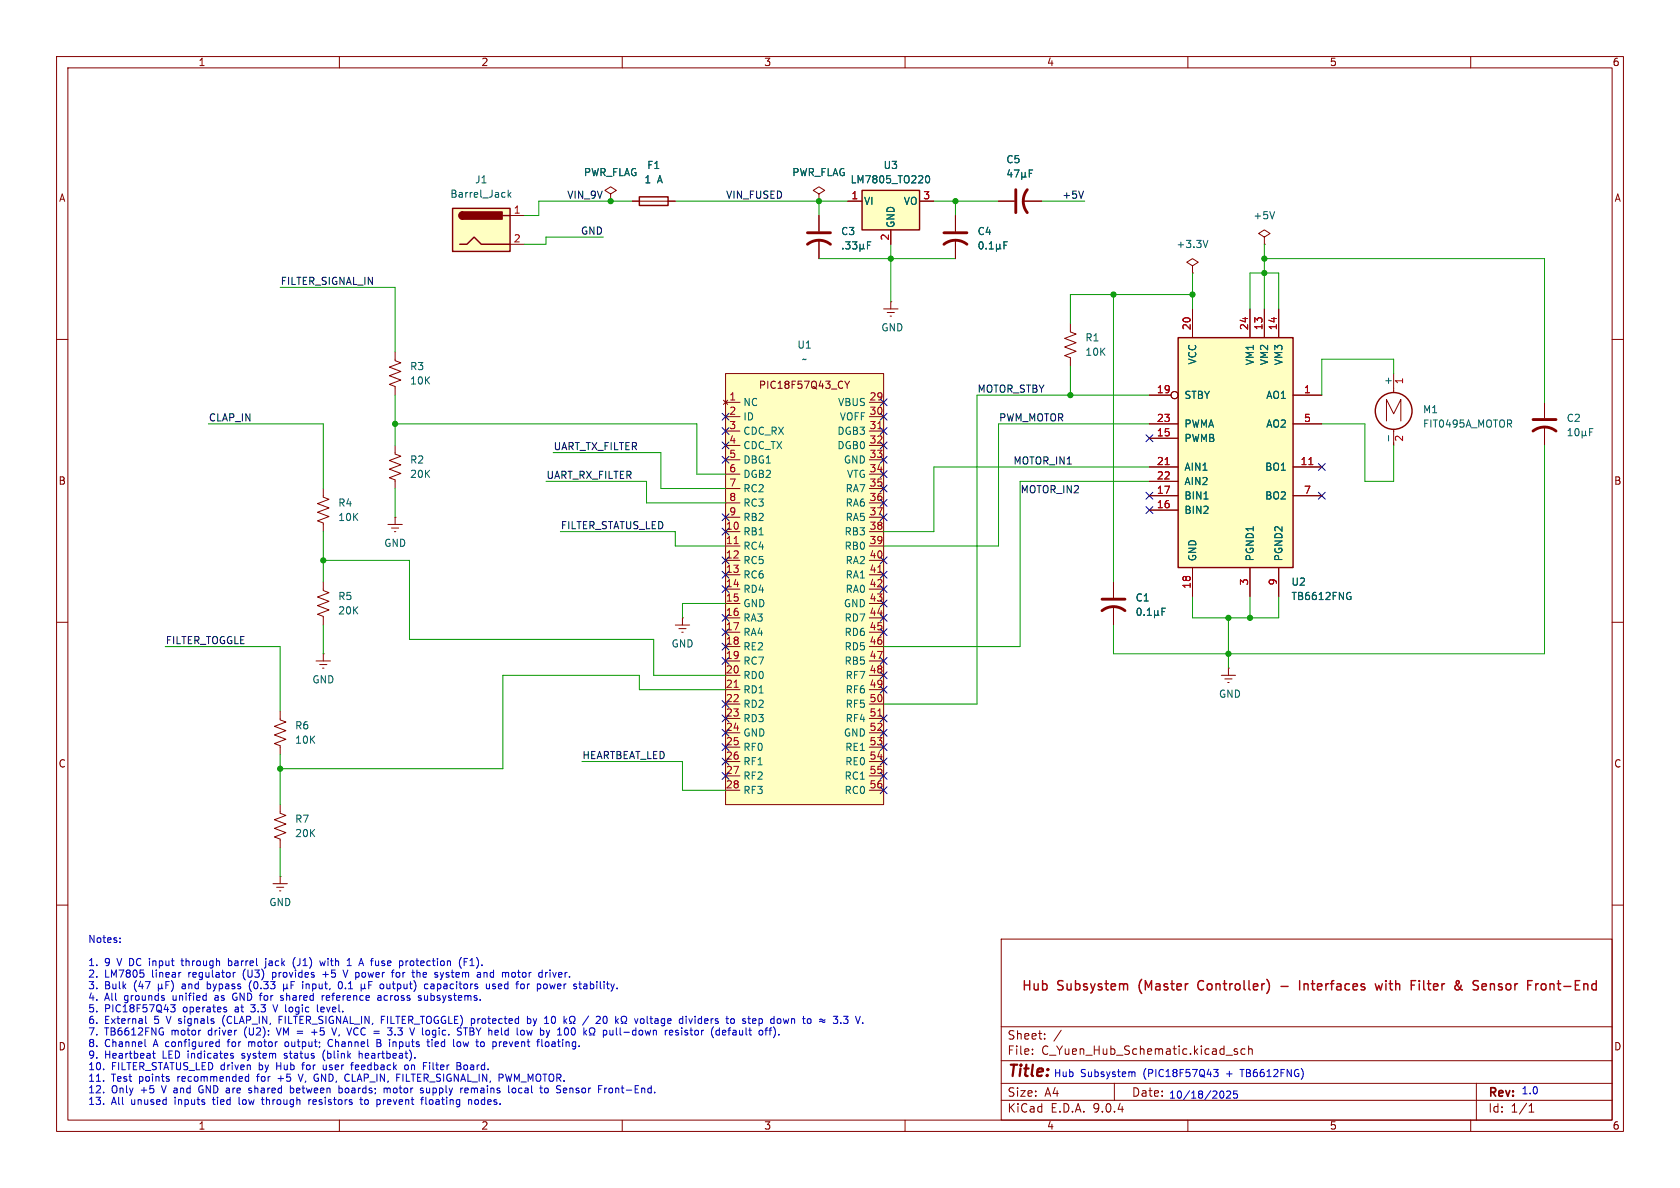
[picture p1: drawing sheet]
<svg xmlns="http://www.w3.org/2000/svg" width="297mm" height="210mm" viewBox="0 0 297 210" stroke-linecap="round" stroke-linejoin="round" font-family="sans-serif">
<g fill="none" stroke="#840000" stroke-width=".18">
<path d="M10 10h277v190h-277zM12 12h273v186h-273zM60 10v2M110 10v2M160 10v2M210 10v2M260 10v2M10 60h2M285 60h2M10 110h2M285 110h2M10 160h2"/>
<path d="M177 166h108v32h-108zM285 160h2M60 198v2M110 198v2M160 198v2M177 194.5h108M177 191.5h108M177 187.5h108M177 181.5h108M182.5 186.3v.1M182.5 185.5v.1M184.7 183.6v.1"/>
<path d="M184.7 182.8v.1M187.6 182.1l-1.3 2M197 191.5v3M210 198v2M218.7 185.5l-.3-.1-.2 .2v.2l.5 .2v.3h-.5M220.1 185.5l-.4-.1-.3 .3v.4l.1 .2h.6M220.7 185.5l.3-.1 .3 .1 .1 .9M220.7 184.9v1.5M260 198v2M261 191.5v6.5M270.3 196.6h.9M270.3 195.5l.4-.4v1.5"/>
</g>
<path d="M80 36.8h10.2v7.7h-10.2z" fill="#ffffc2"/>
<path d="M80 36.8h10.2v7.7h-10.2zM81.8 37.5a.64 .64 0 0 0-.6 .6 .64 .64 0 0 0 .6 .6M88.9 38.1h1.3M81.3 43.2h1.2l1.3-1.3 1.3 1.3h5.1" fill="none" stroke="#840000" stroke-width=".25"/>
<g fill="#840000" stroke="#840000" stroke-width=".25">
<path d="M81.3 37.7l.5-.2v1.2a.63 .63 0 0 1-.6-.4 .63 .63 0 0 1 .1-.6z"/>
<path d="M81.8 37.5h7v1.2h-7z"/>
</g>
<g fill="none" stroke="#840000" stroke-width=".18">
<path d="M90.2 38.1h2.5M144.8 38.1v2.8M168.9 38.1v2.8M176.5 35.6h2.8M180.8 35.6h3.3M90.2 43.2h2.5M144.8 42.4v3.3M168.9 42.4v3.3M210.8 47l1-.6-1-.7-1 .7 1 .6v1.3M210.8 48.3h.1M57.1 86.4v1.5l1.1 .4-2.1 .7 2.1 .8-2.1 .8 2.1 .7-2.1 .8 1 .4v1.5M55.9 116.8h2.5"/>
<path d="M56.5 117.5h1.3M57 118.1h.3M57.1 115.6h.1M57.1 115.6v1.2M215.9 119.4h2.5M217.2 118.1h.1M217.2 118.1v1.3M49.5 125.7v1.6l1 .3-2 .8 2 .8-2 .7 2 .8-2 .7 1 .4v1.6M216.5 120h1.3M217 120.7h.3M48.3 156.2h2.5M48.9 156.8h1.3"/>
<path d="M49.4 157.5h.3M49.5 142.2v1.6l1 .3-2 .8 2 .8-2 .7 2 .8-2 .8 1 .3v1.6M49.5 154.9h.1M49.5 154.9v1.3"/>
</g>
<g fill="none" stroke="#006464" stroke-width=".18">
<path d="M89.8 33.6v1.3M90 34.4l.3 .5M90.3 34l-.5 .5M178.5 30l-.3 .9h.7M178.8 30.5v.8M179.3 30h.8l-.5 1.3M180.6 30.5v1.2M180.6 31.1l.2 .2h.3l.1-.2M181.2 31.1l.2 .2M181.2 30.5v.6M182 30.6h.4M182.6 30h-.6v1.3"/>
<path d="M149 43.9v.1M149.5 42.7h.8l-.4 .5 .3 .1v.6l-.2 .1-.5-.1M150.7 42.7h.8l-.4 .5 .3 .1v.6l-.2 .1-.5-.1M152 43.8l.2 .2h.3l.1-.2M152 43.2v1.2M152.6 43.8l.2 .2M152.6 43.2v.6M153.4 43.3h.4M154 42.7h-.6v1.3M173.3 42.8l.1-.1a.68 .68 0 0 1 .4 .7 .68 .68 0 0 1-.4 .6 .84 .84 0 0 1-.1-1.2zM174.3 43.9v.1M174.9 44h.7"/>
<path d="M174.9 43.1l.4-.4v1.3M176.2 43.8l.1 .2h.3l.2-.2M176.2 43.2v1.2M176.8 43.8l.1 .2M176.8 43.2v.6M177.5 43.3h.4M178.1 42.7h-.6v1.3M213.5 42.5l-.4 1.3"/>
</g>
<path d="M179.6 33.5v4.1M181.6 33.5a3.3 3.3 0 0 0 0 4.1M142.7 43.2a3.3 3.3 0 0 1 4.1 0M142.7 41.1h4.1M166.9 43.2a3.3 3.3 0 0 1 4 0M166.9 41.1h4" fill="none" stroke="#840000" stroke-width=".51"/>
<path d="M208.3 59.7h20.3v40.6h-20.3z" fill="#ffffc2"/>
<path d="M113 34.8h5.1v1.5h-5.1zM208.3 59.7h20.3v40.6h-20.3z" fill="none" stroke="#840000" stroke-width=".25"/>
<g fill="none" stroke="#840000" stroke-width=".18">
<path d="M107.9 34.3l1.1-.6-1.1-.7-1 .7 1 .6v1.3M107.9 35.6h.1M111.8 35.6h7.6M210.8 54.6v5.1M221 54.6v5.1M223.5 54.6v5.1M226.1 54.6v5.1M69.8 62.2v1.6l1.1 .3-2.1 .8 2.1 .8-2.1 .7 2.1 .8-2.1 .7 1 .4v1.6M203.2 69.9h3.8M203.2 74.9h5.1M203.2 77.5h5.1M228.6 69.9h5.1"/>
<path d="M228.6 74.9h5.1M273 71.1v2.8M273 75.4v3.3M203.2 82.6h5.1M203.2 85.1h5.1M203.2 87.6h5.1M203.2 90.2h5.1M228.6 82.6h5.1M228.6 87.6h5.1M210.8 100.3v5.1M221 100.3v5.1M226.1 100.3v5.1"/>
<circle cx="207.6" cy="69.8" r=".63"/>
</g>
<path d="M206 82.1h.7M231.4 82.1h.7" fill="none" stroke="#a90000" stroke-width=".18"/>
<path d="M277.2 77h.7M277.2 76.1l.4-.3v1.2M278.5 75.9l.2-.1a.68 .68 0 0 1 .5 .6 .68 .68 0 0 1-.5 .6l-.2-.1-.1-.4zM279.7 76.9l.2 .1h.2l.2-.1M279.7 76.2v1.3M280.3 76.9l.2 .1M280.3 76.2v.7M281 76.4h.4M281.6 75.8h-.6v1.2M212.8 88.2h.8M238.5 104.7l.3 .1M238.6 105.4h.2v.5l-.2 .1" fill="none" stroke="#006464" stroke-width=".18"/>
<path d="M271 76.2a3.3 3.3 0 0 1 4.1 0M271 74.2h4.1" fill="none" stroke="#840000" stroke-width=".51"/>
<path d="M152.4 33.7h10.2v6.9h-10.2z" fill="#ffffc2"/>
<path d="M152.4 33.7h10.2v6.9h-10.2z" fill="none" stroke="#840000" stroke-width=".25"/>
<path d="M149.9 35.6h2.5M162.6 35.6h2.5M157.5 40.6v2.6" fill="none" stroke="#840000" stroke-width=".18"/>
<path d="M163.8 31.1h.1a.68 .68 0 0 1 .5 .6 .68 .68 0 0 1-.5 .6 .84 .84 0 0 1-.1-1.2z" fill="none" stroke="#006464" stroke-width=".18"/>
<path d="M128.3 66h27.9v76.2h-27.9z" fill="#ffffc2"/>
<g fill="none" stroke="#840000" stroke-width=".18">
<path d="M107.9 35.6h.1M111.8 35.6h1.2M118.1 35.6h1.3M144.8 34.3l1-.6-1-.7-1 .7 1 .6v1.3M144.8 35.6h.1M144.8 38.1v2.8M149.9 35.6h2.5M162.6 35.6h2.5M168.9 38.1v2.8M176.5 35.6h2.8M180.8 35.6h3.3M144.8 42.4v3.3"/>
<path d="M156.2 54.6h2.5M156.8 55.2h1.3M157.4 55.9h.2M157.5 53.3h.1M157.5 40.6v2.6M157.5 53.3v1.3M168.9 42.4v3.3M189.2 57.2v1.5l1 .4-2 .7 2 .8-2 .7 2 .8-2 .8 1 .3v1.6M210.8 54.6v5.1M221 54.6v5.1M223.5 41.9l1-.6-1-.7-1 .7 1 .6v1.3M223.5 43.2h.1"/>
<path d="M223.5 54.6v5.1M226.1 54.6v5.1M69.8 78.7v1.6l1.1 .3-2.1 .8 2.1 .8-2.1 .7 2.1 .8-2.1 .8 1 .3v1.6M127.9 70.7l.8 .8M128.3 66h27.9v76.2h-27.9zM128.3 71.1h2.5M128.3 73.7h2.5M128.3 76.2h2.5M128.3 78.7h2.5M128.7 70.7l-.8 .8M148.7 67.4l.3 .1M149 68.5l-.3 .2"/>
<path d="M149.3 67.4l.5 .6M149.8 68v.7M150.2 67.4l-.4 .6M153.7 71.1h2.5M153.7 73.7h2.5M153.7 76.2h2.5M153.7 78.7h2.5M203.2 69.9h3.8M203.2 74.9h5.1M203.2 77.5h5.1M228.6 69.9h5.1M228.6 74.9h5.1"/>
<path d="M245.1 74.4v-3.8l1.3 2.6 1.2-2.6v3.8M246.4 66v3.4M246.4 75.9v2.8M68.6 92.7h2.5M69.2 93.3h1.3M69.7 94h.3M69.8 91.4h.1M69.8 91.4v1.3M128.3 81.3h2.5M128.3 83.8h2.5M128.3 86.4h2.5M128.3 88.9h2.5"/>
<path d="M128.3 91.4h2.5M128.3 94h2.5M128.3 96.5h2.5M128.3 99.1h2.5M153.7 81.3h2.5M153.7 83.8h2.5M153.7 86.4h2.5M153.7 88.9h2.5M153.7 91.4h2.5M153.7 94h2.5M153.7 96.5h2.5M153.7 99.1h2.5"/>
<path d="M203.2 82.6h5.1M203.2 85.1h5.1M203.2 87.6h5.1M203.2 90.2h5.1M228.6 82.6h5.1M228.6 87.6h5.1M57.1 102.9v1.5l1.1 .4-2.1 .7 2.1 .8-2.1 .8 2.1 .7-2.1 .8 1 .4v1.5M119.4 110.5h2.5M120 111.1h1.3M120.5 111.8h.3M120.6 109.2h.1M120.6 109.2v1.3"/>
<path d="M128.3 101.6h2.5M128.3 104.1h2.5M128.3 106.7h2.5M128.3 109.2h2.5M128.3 111.8h2.5M128.3 114.3h2.5M128.3 116.8h2.5M128.3 119.4h2.5M153.7 101.6h2.5M153.7 104.1h2.5M153.7 106.7h2.5M153.7 109.2h2.5"/>
<path d="M153.7 111.8h2.5M153.7 114.3h2.5M153.7 116.8h2.5M153.7 119.4h2.5M196.8 102.9v2.8M196.8 107.2v3.3M210.8 100.3v5.1M221 100.3v5.1M226.1 100.3v5.1M128.3 121.9h2.5M128.3 124.5h2.5M128.3 127h2.5"/>
<path d="M128.3 129.5h2.5M128.3 132.1h2.5M128.3 134.6h2.5M128.3 137.2h2.5M128.3 139.7h2.5M153.7 121.9h2.5M153.7 124.5h2.5M153.7 127h2.5M153.7 129.5h2.5M153.7 132.1h2.5M153.7 134.6h2.5M153.7 137.2h2.5"/>
<path d="M153.7 139.7h2.5"/>
<circle cx="207.6" cy="69.8" r=".63"/>
</g>
<path d="M155.2 75.8h.7M129.8 96.1h.7M206 82.1h.7M231.4 82.1h.7M155.2 101.2h.7M129.8 121.5h.7M155.2 126.6h.7" fill="none" stroke="#a90000" stroke-width=".18"/>
<g fill="none" stroke="#006464" stroke-width=".18">
<path d="M163.8 31.1h.1a.68 .68 0 0 1 .5 .6 .68 .68 0 0 1-.5 .6 .84 .84 0 0 1-.1-1.2zM178.5 30l-.3 .9h.7M178.8 30.5v.8M179.3 30h.8l-.5 1.3M180.6 30.5v1.2M180.6 31.1l.2 .2h.3l.1-.2M181.2 31.1l.2 .2M181.2 30.5v.6M182 30.6h.4M182.6 30h-.6v1.3M225.3 37.4l-.4 1.3M149 43.9v.1"/>
<path d="M149.5 42.7h.8l-.4 .5 .3 .1v.6l-.2 .1-.5-.1M150.7 42.7h.8l-.4 .5 .3 .1v.6l-.2 .1-.5-.1M152 43.8l.2 .2h.3l.1-.2M152 43.2v1.2M152.6 43.8l.2 .2M152.6 43.2v.6M153.4 43.3h.4M154 42.7h-.6v1.3M173.3 42.8l.1-.1a.68 .68 0 0 1 .4 .7 .68 .68 0 0 1-.4 .6 .84 .84 0 0 1-.1-1.2zM174.3 43.9v.1M174.9 44h.7M174.9 43.1l.4-.4v1.3"/>
<path d="M176.2 43.8l.1 .2h.3l.2-.2M176.2 43.2v1.2M176.8 43.8l.1 .2M176.8 43.2v.6M177.5 43.3h.4M178.1 42.7h-.6v1.3M245.5 77v1M212.8 88.2h.8M201.2 107.6l.1-.1a.68 .68 0 0 1 .5 .6 .68 .68 0 0 1-.5 .7 .84 .84 0 0 1-.1-1.2zM202.3 108.7v.1M202.8 108.8h.8M202.8 107.9l.4-.4v1.3"/>
<path d="M204.1 108.6l.2 .2h.2l.2-.2M204.1 107.9v1.3M204.7 108.6l.2 .2M204.7 107.9v.7M205.4 108.1h.5M206 107.5h-.6v1.3M238.5 104.7l.3 .1M238.6 105.4h.2v.5l-.2 .1"/>
</g>
<circle cx="246.4" cy="72.6" r="3.3" fill="none" stroke="#840000" stroke-width=".25"/>
<path d="M194.8 108a3.3 3.3 0 0 1 4.1 0M194.8 105.9h4.1" fill="none" stroke="#840000" stroke-width=".51"/>
<path d="M191.5 33.8l-.4 1.2" fill="none" stroke="#0f0f0f" stroke-width=".18"/>
<g fill="none" stroke="#009600" stroke-width=".18">
<path d="M111.8 35.6h-16.6v2.5h-2.5M119.4 35.6h30.5M144.8 35.6v2.5M165.1 35.6h11.4M168.9 35.6v2.5M184.1 35.6h7.7M49.5 50.8h20.3v11.4M106.7 41.9h-10.2v1.3h-3.8M144.8 45.7h24.1M157.5 43.2v10.1M196.8 52.1v50.8M210.8 48.3v6.3"/>
<path d="M210.8 52.1h-21.6v5.1M221 54.6v-6.3h5.1v6.3M223.5 43.2v11.4M223.5 45.7h49.5v25.4M36.8 74.9h20.3v11.5M69.8 74.9h53.4v8.9h5.1M69.8 69.9v8.8M189.2 64.8v5.1M203.2 69.9h-30.5v54.6h-16.5M203.2 74.9h-26.7v21.6h-20.3M233.7 74.9h7.6v10.2h5.1v-6.4M246.4 66v-2.5h-12.7v6.4"/>
<path d="M273 78.7v36.9h-76.2v-5.1M57.1 94v8.9M57.1 99.1h15.3v13.9h43.2v6.4h12.7M69.8 86.4v5M96.5 85.1h17.8v3.8h14M97.8 80h19v6.4h11.5M99.1 94h20.3v2.5h8.9M203.2 82.6h-38.1v11.4h-8.9M203.2 85.1h-22.9v29.2h-24.1M29.2 114.3h20.3v11.4M57.1 110.5v5.1M128.3 106.7h-7.7v2.5"/>
<path d="M210.8 105.4v3.8h15.3v-3.8M217.2 109.2v8.9M221 105.4v3.8M49.5 133.4v8.8M102.9 134.6h17.7v5.1h7.7M128.3 121.9h-15.3v-2.5h-24.1v16.5h-39.4M49.5 149.9v5"/>
</g>
<g fill="none" stroke="#000084" stroke-width=".18">
<path d="M127.7 75.6l1.2 1.2M127.7 78.1l1.2 1.2M127.7 73.1l1.2 1.2M128.9 75.6l-1.2 1.2M128.9 78.1l-1.2 1.2M128.9 73.1l-1.2 1.2M155.6 73.1l1.2 1.2M155.6 70.5l1.2 1.2M155.6 75.6l1.2 1.2M155.6 78.1l1.2 1.2M156.8 73.1l-1.2 1.2M156.8 70.5l-1.2 1.2"/>
<path d="M156.8 75.6l-1.2 1.2M156.8 78.1l-1.2 1.2M202.6 76.9l1.2 1.2M203.8 76.9l-1.2 1.2M127.7 80.7l1.2 1.2M127.7 98.5l1.2 1.2M127.7 90.8l1.2 1.2M127.7 93.4l1.2 1.2M128.9 98.5l-1.2 1.2M128.9 80.7l-1.2 1.2M128.9 90.8l-1.2 1.2M128.9 93.4l-1.2 1.2"/>
<path d="M155.6 83.2l1.2 1.2M155.6 85.8l1.2 1.2M155.6 98.5l1.2 1.2M155.6 88.3l1.2 1.2M155.6 90.8l1.2 1.2M155.6 80.7l1.2 1.2M156.8 83.2l-1.2 1.2M156.8 85.8l-1.2 1.2M156.8 98.5l-1.2 1.2M156.8 88.3l-1.2 1.2M156.8 90.8l-1.2 1.2M156.8 80.7l-1.2 1.2"/>
<path d="M202.6 89.6l1.2 1.2M202.6 87l1.2 1.2M203.8 89.6l-1.2 1.2M203.8 87l-1.2 1.2M233.1 81.9l1.2 1.3M233.1 87l1.2 1.2M234.3 81.9l-1.2 1.3M234.3 87l-1.2 1.2M127.7 116.2l1.2 1.2M127.7 113.7l1.2 1.2M127.7 101l1.2 1.2M127.7 103.5l1.2 1.2"/>
<path d="M127.7 111.2l1.2 1.2M127.7 108.6l1.2 1.2M128.9 111.2l-1.2 1.2M128.9 113.7l-1.2 1.2M128.9 116.2l-1.2 1.2M128.9 101l-1.2 1.2M128.9 103.5l-1.2 1.2M128.9 108.6l-1.2 1.2M155.6 116.2l1.2 1.2M155.6 103.5l1.2 1.2M155.6 111.2l1.2 1.2M155.6 118.8l1.2 1.2"/>
<path d="M155.6 101l1.2 1.2M155.6 108.6l1.2 1.2M155.6 106.1l1.2 1.2M156.8 116.2l-1.2 1.2M156.8 103.5l-1.2 1.2M156.8 111.2l-1.2 1.2M156.8 118.8l-1.2 1.2M156.8 101l-1.2 1.2M156.8 108.6l-1.2 1.2M156.8 106.1l-1.2 1.2M127.7 131.5l1.2 1.2M127.7 123.9l1.2 1.2"/>
<path d="M127.7 136.6l1.2 1.2M127.7 126.4l1.2 1.2M127.7 128.9l1.2 1.2M127.7 134l1.2 1.2M128.9 131.5l-1.2 1.2M128.9 126.4l-1.2 1.2M128.9 128.9l-1.2 1.2M128.9 136.6l-1.2 1.2M128.9 134l-1.2 1.2M128.9 123.9l-1.2 1.2M155.6 139.1l1.2 1.2M155.6 136.6l1.2 1.2"/>
<path d="M155.6 134l1.2 1.2M155.6 131.5l1.2 1.2M155.6 121.3l1.2 1.2M155.6 126.4l1.2 1.2M155.6 128.9l1.2 1.2M156.8 139.1l-1.2 1.2M156.8 136.6l-1.2 1.2M156.8 134l-1.2 1.2M156.8 131.5l-1.2 1.2M156.8 121.3l-1.2 1.2M156.8 126.4l-1.2 1.2M156.8 128.9l-1.2 1.2"/>
</g>
<g fill="none" stroke="#aa001b" stroke-width=".25">
<path d="M211.8 173.7v.9M226.5 174.4h1.2M229.8 173.3v1.7M230.5 173.9v1.1M230.8 173.9l-.3 .2M243.1 173.9l.3 1.1 .4-.8 .3 .8 .3-1.1M250.9 173.3v.2M250.9 173.9v1.1M258.1 174.7l.4 .3M258.3 174.1l-.1 .4M262.2 173.9l.5 .1 .1 .3-.8 .1M262.7 174.9l-.5 .1"/>
<path d="M273.2 174.1l-.4-.2-.3 .3v.5l.1 .2 .4 .1 .2-.2"/>
</g>
<g fill="none" stroke="#0000c2" stroke-width=".18">
<path d="M21.2 166.5v.1M21.2 165.8v.1M25.4 172.1v.5M25.8 179.7v1l.1 .2M28 173.9v1.3M28 174.6l.2 .2h.2l.2-.2M28.6 174.6l.2 .2M28.6 173.9v.7M28.9 176.4l.2 .2-.2 .2M28.9 176h.1M29.3 174.1h.4M29.3 173.5v1.3"/>
<path d="M30.2 177.6h.8l-.5 .5 .4 .1v.6l-.2 .1-.5-.1M30.5 173.6a1.47 1.47 0 0 1-.2 1.7M31.9 171.9h.1M32 169.9h.5M32.2 169.4v1.2M36.6 173.5v1.3M36.6 174.7l.2 .1M39.9 178.5l.2 .1-.2 .3M39.9 178l.1 .1M40.4 169.4v1.3M40.4 170.6l.4 .1M40.8 169.9h-.4"/>
<path d="M41.2 175.9l-.1 .4 .3 .5M41.2 171.9v.8M41.6 171.9l-.4 .2M44.1 173.9v.5l.3 .8M47 169.4v.2M47 169.9v1l-.2 .2M48.2 171.9v1.3M48.2 172.7h.1M48.3 177.6l.4 1.3M49.3 179.7v1.2M50.1 176h-.3l-.2 .2 .5 .4M50.1 176.7l-.2 .1h-.3"/>
<path d="M50.1 174.6l.2 .2h.2l.2-.2M50.1 173.9v1.3M50.7 174.6l.2 .2M50.7 173.9v.7M51.5 174.1h.4M51.5 173.5v1.3M52.2 169.2a1.46 1.46 0 0 0 0 2M53.5 173.9v.9M54.1 173.9v.9M54.2 174l-.1 .1M56.1 177.6v1.1l.2 .2M56.5 169.9l.3 .8 .2-.6 .3 .6 .2-.8"/>
<path d="M57 176v.8M57.1 176l-.1 .2M57.1 172.3h.9M57.7 176v.8M58.3 176.3l-.6 .1M59.9 173.6a.69 .69 0 0 0 .3 1.2l.2-.1 .1-.4-.1-.7M60.6 171.5l.5 1.2 .4-1.2M61.4 170.7h.7M61.6 169.6l.1-.2v1.3M64.5 174.6l-.2 .2-.4-.1M64.5 174.6l.1 .2M64.5 173.9v.7"/>
<path d="M65.2 174.1h.4M65.2 173.5v1.3M66.8 176h.5l.1 .8M67.3 174l-.1 .5 .2 .3 .3-.1 .1-.2-.1-.5M67.4 176.3l-.5 .1-.1 .1 .1 .3h.5M67.4 179.7h.6M68.4 173.9v.7l.2 .2M69.2 171.9h.5M70.3 171.9l-.3 .2v.4l.3 .2M71.8 169.9v.8M72.1 169.9l-.3 .2M73.7 171.5v1.2"/>
<path d="M73.8 172h-.1M74 176.2l.5 .4-.2 .2h-.3M74 176v.2M75 174.5l.3 .3 .3-.1M75 176l.1 .8M75.6 174l-.3-.1-.3 .3M76.2 174h.5M76.6 174.3h-.3l-.2 .2 .1 .2 .4 .1M77.8 171.9l.3 .8M78.1 172.7l-.3 .5M78.4 171.9l-.3 .8M81.6 169.2a1.46 1.46 0 0 0 0 2"/>
<path d="M82.1 170h.4M82.7 169.4h-.6v1.3M83.1 170.7h.7M83.2 169.7l-.1 .1M84.9 172l.1 .7M85 172.7h-.2M85 172.2l-.2 .1M85.6 171.9v.8M85.6 172h.1M86 173.9v.8l.4 .1 .1-.1M86.5 173.9v.9M87.6 174l-.3-.1-.2 .2v.2l.5 .1v.3h-.5"/>
<path d="M90.6 172l-.1 .1 .1 .6M92.6 174l.1 .2-.1 .5M93.2 179.7v1.2M96.3 173.9l.3 .1 .2 .2-.1 .5-.4 .1M96.4 171.9v.8M96.8 171.9l-.4 .2M97.2 171.5v.1M97.5 179.9v.8M103.2 174l.4-.1 .2 .2M103.8 174.2l-.5 .1-.1 .2 .1 .3 .5-.1M104.1 179.6l-1.1 1.6M106.7 179.8l.2-.1a.68 .68 0 0 1 .5 .6 .68 .68 0 0 1-.5 .6l-.2-.1-.1-.4z"/>
<path d="M108.8 179.7v1.2M121.3 179.7v.1M147.3 179.7h.8l-.4 .4 .3 .2 .1 .4-.2 .2h-.4M25.6 183.7v1.1l.2 .2M27.1 185.8v1.1l.3 .2M28.7 182.4h.2l-.1 .5M35.4 192l-.3 .5 .3 .6M38.3 185h.5M38.3 184.2h.5M38.8 183.7v1.3M39.4 180v.6l.1 .4M40.9 186.6l.3 .1 .1 .2-.2 .2h-.2"/>
<path d="M40.9 186.2l.3 .1M42.3 194v1.1l.1 .1M43.4 191l.2 .1h.4M44 184.2v.8M44 189.9v1.2M44 190.4l-.4-.1-.2 .1M44 184.2v.1M44.4 192.4l-.3-.1-.1 .3 .5 .3M44.5 193l-.2 .2-.3-.1M46.2 194.4h.5M46.4 194v1.1l.3 .1M48.9 181.7l.4 1.3"/>
<path d="M49.2 190.7h.9M49.3 180.3h.5M50.2 187l.2 .1M50.4 186.2l-.2 .2 .2 .2M50.8 184.2h-.3l-.1 .2v.5l.4 .1M51.3 192.4l.4-.1 .2 .3-.1 .5h-.5M51.3 191.9v1.3M52.7 189.9l.4 1.2M53.3 188.3h.5M53.6 187.9l-.1 1.2M54.6 194.4v.8M55 194.4l-.4 .2"/>
<path d="M55.1 182.5h1M57.1 188.3v.6l.4 .2M57.4 185.6a1.46 1.46 0 0 0 0 1.9M58.2 183.8a.69 .69 0 0 0-.2 .7 .69 .69 0 0 0 .5 .5M58.7 181.7l.4 1.3 .4-1.3M59.9 192.4l.4-.1 .2 .3-.1 .5h-.5M59.9 191.9v1.3M62.2 188v1.1M63.5 186.3l.4-.1 .1 .2M63.5 185.8v1.3M63.6 194.4h.5M63.8 194v1.1l.3 .1"/>
<path d="M66.6 183.7v1.3l.7-.1 .1-.3-.3-.3M66.6 184.3h.5M67 194.4l.2 .2v.4l-.2 .2M67.3 184.1l-.2 .2M67.4 180.3h.4M67.9 192.5l.4-.2 .1 .2M67.9 192.3v.9M68.4 192.5l.2-.2 .3 .1 .1 .8M68.4 192.5v.7M69.8 184.2h-.3M69.8 182.8v.2M70.1 190.5h.5"/>
<path d="M71.7 188.3l-.2 .6 .3 .2 .3-.1 .1-.1-.1-.6M74.4 194.4h.5M74.5 192.8h.3l.1 .2-.2 .2h-.3M74.5 192.3l.3 .1M74.9 194l-.3 .1v1.1M74.9 187.8h.6M75.3 194v1.1l.2 .1M75.4 192.3v.7l.4 .2M75.6 183.7v1.1l.3 .2M76.4 184.2v.8M80.8 187.8l.6 .2 .1 .2-.3 .2M80.8 188.4h.4"/>
<path d="M80.9 184.2l-.1 .6 .2 .2h.3l.2-.2-.2-.6M81.2 188.4l.3 .3v.3l-.7 .1M81.5 182.4l.1 .2-.1 .3M82.2 192.8l.6-.2-.1-.2-.3-.1-.2 .2v.6h.5M82.3 181.7v1.3M82.8 194.5l.2-.1h.3l.1 .8M82.8 194.4v.8M84.2 194.4l-.3 .2v.4l.3 .2M85.2 184.2h.3l.1 .2v.5l-.4 .1M88.6 184.2l-.3 .1M88.8 189.9l.2 .2-.2 .4M89.4 189.9l.3 1.2"/>
<path d="M90.6 192.4l.3-.1 .3 .3v.3l-.3 .3-.3-.1-.1-.2zM93.1 182.1l.3 .9 .2-.6 .2 .6M93.2 180.1h.4l.3 .2-.2 .6h-.5M95.8 185h.2M96.3 192.6l.2-.3 .3 .1 .1 .2-.1 .5-.3 .1-.2-.3M96.9 184.2h-.3l-.2 .2v.5l.2 .1h.3M100 192.3l.2 .3-.6 .2M100.1 193.1l-.1 .1M100.7 180.9h.3v-.2a.54 .54 0 0 1-.3-.8 .54 .54 0 0 1 .8-.2 .58 .58 0 0 1-.2 1v.2h.4M101 182.7l.3 .3 .2-.1M101.5 181.8l-.2-.1-.3 .2M106.7 182.2l.3-.1 .3 .3-.1 .5h-.5"/>
<path d="M106.7 182.1v1.3M107.8 182.1l.1 .8 .3 .1 .2-.2M108.2 192.5l-.3-.2-.3 .3 .2 .5 .3 .1 .1-.1M108.4 182.1v.9M109 181.7v1.1l.2 .2M109 180.4l.3 .5M109.3 180.1l-.5 .5M109.6 181.7v1.1l.2 .2M109.8 180.9h.3v-.2a.54 .54 0 0 1-.3-.8 .54 .54 0 0 1 .8-.2 .58 .58 0 0 1-.1 1v.2h.3M112.2 180.1l.3 .8 .3-.8M113.3 180.2l.1-.1 .4 .1 .1 .5-.2 .2h-.3l-.1-.1zM118.4 182.9h.5"/>
<path d="M118.9 182.2v.2l-.6 .1M119.5 182.2v.3l.4 .1 .1 .2-.2 .2-.4-.1M120.5 182.1v.9M121.3 180.1v.8M121.8 180.1l.3 .8 .3-.8M127.8 182.9h.5M127.8 182.2l.3-.1 .2 .3-.6 .1M128.7 182.1h.5M128.9 181.8v1.2M129.6 180.1l.2 .2v.4l-.2 .2M133.6 180.1v.3l-.6 .1M137 182.1v.8l-.3 .6"/>
<path d="M137.7 182.8v.2M138.5 180.1l.2 .8 .3-.6 .2 .6M145.1 180.5l-.2 .1M145.1 180.1l-.2 .2M200.5 189.5l.1 .2v.6M214.6 189.1h.7l-.4 .4 .4 .2v.4l-.2 .2h-.4M215.9 192.9a.68 .68 0 0 1 .5 .6 .68 .68 0 0 1-.5 .6M216.8 193l.5-.1 .3 .3-.8 .9h.8M218.7 192.9h-.6v.6l.1-.2 .5 .1 .1 .2-.1 .4-.2 .1-.4-.1M219.2 189.1h.7"/>
</g>
<g fill="#009600" stroke="#009600" stroke-width=".18">
<circle cx="217.2" cy="115.6" r=".46"/>
<circle cx="49.5" cy="135.9" r=".46"/>
<circle cx="144.8" cy="35.6" r=".46"/>
<circle cx="196.8" cy="52.1" r=".46"/>
<circle cx="157.5" cy="45.7" r=".46"/>
<circle cx="189.2" cy="69.9" r=".46"/>
<circle cx="168.9" cy="35.6" r=".46"/>
<circle cx="57.1" cy="99.1" r=".46"/>
<circle cx="69.8" cy="74.9" r=".46"/>
<circle cx="107.9" cy="35.6" r=".46"/>
<circle cx="223.5" cy="48.3" r=".46"/>
<circle cx="223.5" cy="45.7" r=".46"/>
<circle cx="217.2" cy="109.2" r=".46"/>
<circle cx="221" cy="109.2" r=".46"/>
<circle cx="210.8" cy="52.1" r=".46"/>
</g>
<text font-size="2.8" fill="#840000" x="178" y="190.9">Title:</text>
<g font-size="2.3" fill="#aa001b">
<text x="180.5" y="175.5">Hub</text>
<text x="186.9" y="175.5">Subsystem</text>
<text x="201.6" y="175.5">(Master</text>
<text x="212.5" y="175.5">Controller)</text>
<text x="231.3" y="175.5">Interfaces</text>
<text x="245.3" y="175.5">with</text>
<text x="251.9" y="175.5">Filter</text>
<text x="260" y="175.5">&amp;</text>
<text x="263.8" y="175.5">Sensor</text>
<text x="273.8" y="175.5">Front-End</text>
</g>
<g font-size="2.1" fill="#840000">
<text x="178" y="184">Sheet:</text>
<text x="178" y="186.7">File:</text>
<text x="184.1" y="186.7">C_Yuen_Hub_Schematic.kicad_sch</text>
<text x="178" y="196.9">KiCad</text>
<text x="178" y="194.1">Size:</text>
<text x="184.7" y="194.1">A4</text>
<text x="185.7" y="196.9">E.D.A.</text>
<text x="193.3" y="196.9">9.0.4</text>
<text x="200" y="194.1">Date:</text>
<text x="263" y="194.3">Rev:</text>
<text x="263" y="196.9">Id:</text>
<text x="267.1" y="196.9">1/1</text>
</g>
<g font-size="1.8" fill="#840000">
<text x="35" y="11.9">1</text>
<text x="85" y="11.9">2</text>
<text x="135" y="11.9">3</text>
<text x="185" y="11.9">4</text>
<text x="235" y="11.9">5</text>
<text x="285" y="11.9">6</text>
<text x="10.3" y="35.9">A</text>
<text x="285.3" y="35.9">A</text>
<text x="133.5" y="68.9">PIC18F57Q43_CY</text>
<text x="10.3" y="85.9">B</text>
<text x="285.3" y="85.9">B</text>
<text x="10.3" y="135.9">C</text>
<text x="285.3" y="135.9">C</text>
<text x="10.3" y="185.9">D</text>
<text x="285.3" y="185.9">D</text>
<text x="35" y="199.9">1</text>
<text x="85" y="199.9">2</text>
<text x="135" y="199.9">3</text>
<text x="185" y="199.9">4</text>
<text x="235" y="199.9">5</text>
<text x="285" y="199.9">6</text>
</g>
<g font-size="1.8" fill="#006464">
<text x="177.8" y="29.1">C5</text>
<text x="79.5" y="35.2">Barrel_Jack</text>
<text x="83.9" y="32.6">J1</text>
<text x="103.1" y="31.3">PWR_FLAG</text>
<text x="113.8" y="32.6">1</text>
<text x="114.3" y="30.1">F1</text>
<text x="116.2" y="32.6">A</text>
<text x="140" y="31.3">PWR_FLAG</text>
<text x="150.3" y="32.6">LM7805_TO220</text>
<text x="156.1" y="30.1">U3</text>
<text x="148.6" y="41.8">C3</text>
<text x="152.7" y="36.4">VI</text>
<text x="158.3" y="40.4" transform="rotate(-90 158.3 40.4)">GND</text>
<text x="159.7" y="36.4">VO</text>
<text x="172.7" y="41.8">C4</text>
<text x="221.5" y="39">+5V</text>
<text x="207.9" y="44">+3.3V</text>
<text x="155.7" y="58.8">GND</text>
<text x="72.4" y="65.6">R3</text>
<text x="140.9" y="61.8">U1</text>
<text x="141.7" y="64.4">~</text>
<text x="191.8" y="60.6">R1</text>
<text x="191.8" y="63.1">10K</text>
<text x="211.7" y="64.5" transform="rotate(-90 211.7 64.5)">VCC</text>
<text x="221.8" y="64.7" transform="rotate(-90 221.8 64.7)">VM1</text>
<text x="224.4" y="64.7" transform="rotate(-90 224.4 64.7)">VM2</text>
<text x="226.9" y="64.7" transform="rotate(-90 226.9 64.7)">VM3</text>
<text x="72.4" y="68.2">10K</text>
<text x="131.3" y="72">NC</text>
<text x="148.1" y="72">VBUS</text>
<text x="209.3" y="70.7">STBY</text>
<text x="223.8" y="70.7">AO1</text>
<text x="246.1" y="68.2" transform="rotate(-90 246.1 68.2)">+</text>
<text x="131.3" y="74.5">ID</text>
<text x="131.3" y="77.1">CDC_RX</text>
<text x="147.9" y="77.1">DGB3</text>
<text x="148.4" y="74.5">VOFF</text>
<text x="209.3" y="75.8">PWMA</text>
<text x="223.8" y="75.8">AO2</text>
<text x="251.5" y="73.3">M1</text>
<text x="251.5" y="75.8">FIT0495A_MOTOR</text>
<text x="276.9" y="74.8">C2</text>
<text x="72.4" y="82.1">R2</text>
<text x="131.3" y="79.6">CDC_TX</text>
<text x="131.3" y="82.1">DBG1</text>
<text x="147.9" y="79.6">DGB0</text>
<text x="149.1" y="82.1">GND</text>
<text x="209.3" y="78.3">PWMB</text>
<text x="209.3" y="83.4">AIN1</text>
<text x="223.6" y="83.4">BO1</text>
<text x="59.7" y="89.8">R4</text>
<text x="72.4" y="84.7">20K</text>
<text x="131.3" y="84.7">DGB2</text>
<text x="131.3" y="87.2">RC2</text>
<text x="131.3" y="89.8">RC3</text>
<text x="149.4" y="87.2">RA7</text>
<text x="149.4" y="89.8">RA6</text>
<text x="149.6" y="84.7">VTG</text>
<text x="209.3" y="86">AIN2</text>
<text x="209.3" y="88.5">BIN1</text>
<text x="223.6" y="88.5">BO2</text>
<text x="59.7" y="92.3">10K</text>
<text x="131.3" y="92.3">RB2</text>
<text x="131.3" y="94.8">RB1</text>
<text x="149.2" y="94.8">RB3</text>
<text x="149.4" y="92.3">RA5</text>
<text x="209.3" y="91">BIN2</text>
<text x="67.8" y="96.9">GND</text>
<text x="131.3" y="97.4">RC4</text>
<text x="131.3" y="99.9">RC5</text>
<text x="149.2" y="97.4">RB0</text>
<text x="149.4" y="99.9">RA2</text>
<text x="211.7" y="99.3" transform="rotate(-90 211.7 99.3)">GND</text>
<text x="221.8" y="99.3" transform="rotate(-90 221.8 99.3)">PGND1</text>
<text x="226.9" y="99.3" transform="rotate(-90 226.9 99.3)">PGND2</text>
<text x="59.7" y="106.3">R5</text>
<text x="131.3" y="102.5">RC6</text>
<text x="131.3" y="105">RD4</text>
<text x="131.3" y="107.5">GND</text>
<text x="149.1" y="107.5">GND</text>
<text x="149.4" y="102.5">RA1</text>
<text x="149.4" y="105">RA0</text>
<text x="200.7" y="106.5">C1</text>
<text x="228.2" y="106.3">TB6612FNG</text>
<text x="228.2" y="103.7">U2</text>
<text x="59.7" y="108.8">20K</text>
<text x="131.3" y="110.1">RA3</text>
<text x="131.3" y="112.6">RA4</text>
<text x="149.2" y="110.1">RD7</text>
<text x="149.2" y="112.6">RD6</text>
<text x="118.6" y="114.7">GND</text>
<text x="131.3" y="115.2">RE2</text>
<text x="131.3" y="117.7">RC7</text>
<text x="149.2" y="115.2">RD5</text>
<text x="149.2" y="117.7">RB5</text>
<text x="55.1" y="121">GND</text>
<text x="131.3" y="120.2">RD0</text>
<text x="131.3" y="122.8">RD1</text>
<text x="131.3" y="125.3">RD2</text>
<text x="149.4" y="120.2">RF7</text>
<text x="149.4" y="122.8">RF6</text>
<text x="149.4" y="125.3">RF5</text>
<text x="215.4" y="123.5">GND</text>
<text x="52.1" y="129.1">R6</text>
<text x="52.1" y="131.7">10K</text>
<text x="131.3" y="127.9">RD3</text>
<text x="131.3" y="130.4">GND</text>
<text x="149.1" y="130.4">GND</text>
<text x="149.4" y="127.9">RF4</text>
<text x="131.3" y="132.9">RF0</text>
<text x="131.3" y="135.5">RF1</text>
<text x="149.3" y="132.9">RE1</text>
<text x="149.3" y="135.5">RE0</text>
<text x="131.3" y="138">RF2</text>
<text x="131.3" y="140.6">RF3</text>
<text x="149.2" y="138">RC1</text>
<text x="149.2" y="140.6">RC0</text>
<text x="52.1" y="145.6">R7</text>
<text x="52.1" y="148.2">20K</text>
<text x="47.5" y="160.4">GND</text>
</g>
<g font-size="1.8" fill="#0f0f0f">
<text x="100.2" y="35.2">VIN_9V</text>
<text x="128.3" y="35.2">VIN_FUSED</text>
<text x="187.7" y="35.2">+5V</text>
<text x="102.6" y="41.6">GND</text>
<text x="49.5" y="50.5">FILTER_SIGNAL_IN</text>
<text x="172.7" y="69.5">MOTOR_STBY</text>
<text x="36.8" y="74.6">CLAP_IN</text>
<text x="176.5" y="74.6">PWM_MOTOR</text>
<text x="97.8" y="79.7">UART_TX_FILTER</text>
<text x="179.1" y="82.2">MOTOR_IN1</text>
<text x="96.5" y="84.7">UART_RX_FILTER</text>
<text x="180.3" y="87.3">MOTOR_IN2</text>
<text x="99.1" y="93.6">FILTER_STATUS_LED</text>
<text x="29.2" y="114">FILTER_TOGGLE</text>
<text x="102.9" y="134.3">HEARTBEAT_LED</text>
</g>
<g font-size="1.8" fill="#a90000">
<text x="150.4" y="35.3">1</text>
<text x="163.1" y="35.3">3</text>
<text x="90.7" y="37.8">1</text>
<text x="90.7" y="42.9">2</text>
<text x="157.2" y="42.6" transform="rotate(-90 157.2 42.6)">2</text>
<text x="210.6" y="58.5" transform="rotate(-90 210.6 58.5)">20</text>
<text x="220.7" y="58.5" transform="rotate(-90 220.7 58.5)">24</text>
<text x="223.3" y="58.5" transform="rotate(-90 223.3 58.5)">13</text>
<text x="225.8" y="58.5" transform="rotate(-90 225.8 58.5)">14</text>
<text x="128.8" y="70.9">1</text>
<text x="153.6" y="70.9">29</text>
<text x="204.4" y="69.6">19</text>
<text x="230.4" y="69.6">1</text>
<text x="248.4" y="68" transform="rotate(-90 248.4 68)">1</text>
<text x="128.8" y="73.4">2</text>
<text x="128.8" y="75.9">3</text>
<text x="153.6" y="73.4">30</text>
<text x="153.6" y="75.9">31</text>
<text x="204.4" y="74.7">23</text>
<text x="204.4" y="77.2">15</text>
<text x="230.4" y="74.7">5</text>
<text x="128.8" y="78.5">4</text>
<text x="128.8" y="81">5</text>
<text x="128.8" y="83.6">6</text>
<text x="153.6" y="78.5">32</text>
<text x="153.6" y="81">33</text>
<text x="153.6" y="83.6">34</text>
<text x="204.4" y="82.3">21</text>
<text x="229.8" y="82.3">11</text>
<text x="248.4" y="78.2" transform="rotate(-90 248.4 78.2)">2</text>
<text x="128.8" y="86.1">7</text>
<text x="128.8" y="88.6">8</text>
<text x="153.6" y="86.1">35</text>
<text x="153.6" y="88.6">36</text>
<text x="204.4" y="84.8">22</text>
<text x="204.4" y="87.4">17</text>
<text x="204.4" y="89.9">16</text>
<text x="230.4" y="87.4">7</text>
<text x="128.2" y="93.7">10</text>
<text x="128.8" y="91.2">9</text>
<text x="153.6" y="91.2">37</text>
<text x="153.6" y="93.7">38</text>
<text x="128.2" y="96.3">11</text>
<text x="128.2" y="98.8">12</text>
<text x="128.2" y="101.3">13</text>
<text x="153.6" y="96.3">39</text>
<text x="153.6" y="98.8">40</text>
<text x="153.6" y="101.3">41</text>
<text x="128.2" y="103.9">14</text>
<text x="128.2" y="106.4">15</text>
<text x="153.6" y="103.9">42</text>
<text x="153.6" y="106.4">43</text>
<text x="210.6" y="104.2" transform="rotate(-90 210.6 104.2)">18</text>
<text x="220.7" y="103.6" transform="rotate(-90 220.7 103.6)">3</text>
<text x="225.8" y="103.6" transform="rotate(-90 225.8 103.6)">9</text>
<text x="128.2" y="109">16</text>
<text x="128.2" y="111.5">17</text>
<text x="153.6" y="109">44</text>
<text x="153.6" y="111.5">45</text>
<text x="128.2" y="114">18</text>
<text x="128.2" y="116.6">19</text>
<text x="128.2" y="119.1">20</text>
<text x="153.6" y="114">46</text>
<text x="153.6" y="116.6">47</text>
<text x="153.6" y="119.1">48</text>
<text x="128.2" y="121.7">21</text>
<text x="128.2" y="124.2">22</text>
<text x="153.6" y="121.7">49</text>
<text x="153.6" y="124.2">50</text>
<text x="128.2" y="126.7">23</text>
<text x="128.2" y="129.3">24</text>
<text x="128.2" y="131.8">25</text>
<text x="153.6" y="126.7">51</text>
<text x="153.6" y="129.3">52</text>
<text x="153.6" y="131.8">53</text>
<text x="128.2" y="134.4">26</text>
<text x="128.2" y="136.9">27</text>
<text x="153.6" y="134.4">54</text>
<text x="153.6" y="136.9">55</text>
<text x="128.2" y="139.4">28</text>
<text x="153.6" y="139.4">56</text>
</g>
<g font-size="1.8" fill="#0000c2">
<text x="15.5" y="166.9">Notes:</text>
<text x="15.5" y="171">1.</text>
<text x="15.5" y="173">2.</text>
<text x="18.5" y="171">9</text>
<text x="18.5" y="173">LM7805</text>
<text x="20.9" y="171">V DC input</text>
<text x="27" y="173">linear</text>
<text x="32.8" y="171">through</text>
<text x="33.6" y="173">regulator</text>
<text x="41.2" y="171">barrel</text>
<text x="43.4" y="173">(U3)</text>
<text x="48" y="171">jack</text>
<text x="48.8" y="173">provides</text>
<text x="53" y="171">(J1)</text>
<text x="57.9" y="173">+5</text>
<text x="58.1" y="171">with</text>
<text x="61.8" y="173">V power</text>
<text x="63.1" y="171">1</text>
<text x="65.4" y="171">A fuse</text>
<text x="70.8" y="173">for</text>
<text x="72.9" y="171">protection</text>
<text x="74.6" y="173">the</text>
<text x="78.7" y="173">system</text>
<text x="83.7" y="171">(F1).</text>
<text x="86.5" y="173">and</text>
<text x="91.1" y="173">motor</text>
<text x="97.7" y="173">driver.</text>
<text x="15.5" y="175.1">3.</text>
<text x="15.5" y="177.1">4.</text>
<text x="15.5" y="179.2">5.</text>
<text x="18.5" y="175.1">Bulk</text>
<text x="18.5" y="177.1">All</text>
<text x="18.5" y="179.2">PIC18F57Q43</text>
<text x="22.1" y="177.1">grounds</text>
<text x="23.8" y="175.1">(47</text>
<text x="30.8" y="177.1">unified</text>
<text x="32.5" y="179.2">operates</text>
<text x="32.6" y="175.1">and</text>
<text x="37.3" y="175.1">bypass</text>
<text x="38.4" y="177.1">as</text>
<text x="41.8" y="177.1">GND for</text>
<text x="41.8" y="179.2">at</text>
<text x="44.9" y="179.2">3.3</text>
<text x="44.9" y="175.1">(0.33</text>
<text x="49" y="179.2">V logic</text>
<text x="50.7" y="177.1">shared</text>
<text x="54.7" y="175.1">input,</text>
<text x="57.1" y="179.2">level.</text>
<text x="58.2" y="177.1">reference</text>
<text x="61.3" y="175.1">0.1</text>
<text x="68.2" y="177.1">across</text>
<text x="69.1" y="175.1">output)</text>
<text x="75.6" y="177.1">subsystems.</text>
<text x="77.1" y="175.1">capacitors</text>
<text x="88.2" y="175.1">used</text>
<text x="93.8" y="175.1">for</text>
<text x="97.6" y="175.1">power</text>
<text x="104.3" y="175.1">stability.</text>
<text x="15.5" y="181.2">6.</text>
<text x="15.5" y="183.3">7.</text>
<text x="15.5" y="185.3">8.</text>
<text x="18.5" y="181.2">External</text>
<text x="18.5" y="183.3">TB6612FNG</text>
<text x="18.5" y="185.3">Channel</text>
<text x="27.3" y="185.3">A configured</text>
<text x="27.4" y="181.2">5</text>
<text x="29.8" y="181.2">V signals</text>
<text x="30.4" y="183.3">motor</text>
<text x="37.1" y="183.3">driver</text>
<text x="40" y="181.2">(CLAP_IN,</text>
<text x="40.7" y="185.3">for</text>
<text x="43.6" y="183.3">(U2):</text>
<text x="44.6" y="185.3">motor</text>
<text x="49.7" y="183.3">VM =</text>
<text x="50.2" y="181.2">FILTER_SIGNAL_IN,</text>
<text x="51.2" y="185.3">output;</text>
<text x="56.1" y="183.3">+5</text>
<text x="59.1" y="185.3">Channel</text>
<text x="60.1" y="183.3">V, VCC =</text>
<text x="67.9" y="185.3">B</text>
<text x="68.4" y="181.2">FILTER_TOGGLE) protected</text>
<text x="70.3" y="185.3">inputs</text>
<text x="70.5" y="183.3">3.3</text>
<text x="74.7" y="183.3">V logic.</text>
<text x="77.3" y="185.3">tied</text>
<text x="82" y="185.3">low</text>
<text x="83.4" y="183.3">STBY held</text>
<text x="86.3" y="185.3">to</text>
<text x="89.4" y="185.3">prevent</text>
<text x="94.3" y="183.3">low</text>
<text x="94.7" y="181.2">by</text>
<text x="97.5" y="185.3">floating.</text>
<text x="98" y="181.2">10</text>
<text x="98.6" y="183.3">by</text>
<text x="101.9" y="183.3">100</text>
<text x="105.2" y="181.2">/</text>
<text x="110.3" y="183.3">pull-down</text>
<text x="114.9" y="181.2">voltage</text>
<text x="121.5" y="183.3">resistor</text>
<text x="123" y="181.2">dividers</text>
<text x="129.8" y="183.3">(default</text>
<text x="131.6" y="181.2">to</text>
<text x="134.6" y="181.2">step</text>
<text x="139.8" y="181.2">down</text>
<text x="145.7" y="181.2">to</text>
<text x="148.8" y="181.2">þÿ&quot;H</text>
<text x="151.5" y="181.2">3.3</text>
<text x="15.5" y="187.3">9.</text>
<text x="15.5" y="189.4">10.</text>
<text x="15.5" y="191.4">11.</text>
<text x="18.5" y="187.3">Heartbeat</text>
<text x="19.7" y="189.4">FILTER_STATUS_LED driven</text>
<text x="19.7" y="191.4">Test</text>
<text x="24.7" y="191.4">points</text>
<text x="28.8" y="187.3">LED indicates</text>
<text x="31.6" y="191.4">recommended</text>
<text x="43.2" y="187.3">system</text>
<text x="45.9" y="191.4">for</text>
<text x="46" y="189.4">by</text>
<text x="49.3" y="189.4">Hub</text>
<text x="49.8" y="191.4">+5</text>
<text x="50.9" y="187.3">status</text>
<text x="53.7" y="191.4">V, GND, CLAP_IN,</text>
<text x="54.1" y="189.4">for</text>
<text x="57.9" y="187.3">(blink</text>
<text x="58" y="189.4">user</text>
<text x="63.2" y="189.4">feedback</text>
<text x="64.5" y="187.3">heartbeat).</text>
<text x="71.6" y="191.4">FILTER_SIGNAL_IN,</text>
<text x="72.8" y="189.4">on</text>
<text x="76.3" y="189.4">Filter</text>
<text x="82.4" y="189.4">Board.</text>
<text x="89.9" y="191.4">PWM_MOTOR.</text>
<text x="186.4" y="190.6">Hub</text>
<text x="191.2" y="190.6">Subsystem</text>
<text x="202.4" y="190.6">(PIC18F57Q43</text>
<text x="217.3" y="190.6">+</text>
<text x="220" y="190.6">TB6612FNG)</text>
<text x="15.5" y="193.5">12.</text>
<text x="15.5" y="195.5">13.</text>
<text x="19.7" y="193.5">Only</text>
<text x="19.7" y="195.5">All</text>
<text x="23.3" y="195.5">unused</text>
<text x="25" y="193.5">+5</text>
<text x="28.9" y="193.5">V and</text>
<text x="31.2" y="195.5">inputs</text>
<text x="35.8" y="193.5">GND are</text>
<text x="38.1" y="195.5">tied</text>
<text x="42.9" y="195.5">low</text>
<text x="45" y="193.5">shared</text>
<text x="47.2" y="195.5">through</text>
<text x="52.6" y="193.5">between</text>
<text x="55.6" y="195.5">resistors</text>
<text x="61.3" y="193.5">boards;</text>
<text x="65" y="195.5">to</text>
<text x="68.1" y="195.5">prevent</text>
<text x="69.5" y="193.5">motor</text>
<text x="76.2" y="195.5">floating</text>
<text x="76.2" y="193.5">supply</text>
<text x="83.5" y="193.5">remains</text>
<text x="84.7" y="195.5">nodes.</text>
<text x="92.2" y="193.5">local</text>
<text x="98" y="193.5">to</text>
<text x="101.1" y="193.5">Sensor</text>
<text x="108.7" y="193.5">Front-End.</text>
<text x="206.6" y="194.4">10/18/2025</text>
<text x="268.9" y="193.7">1.0</text>
</g>
</svg>
